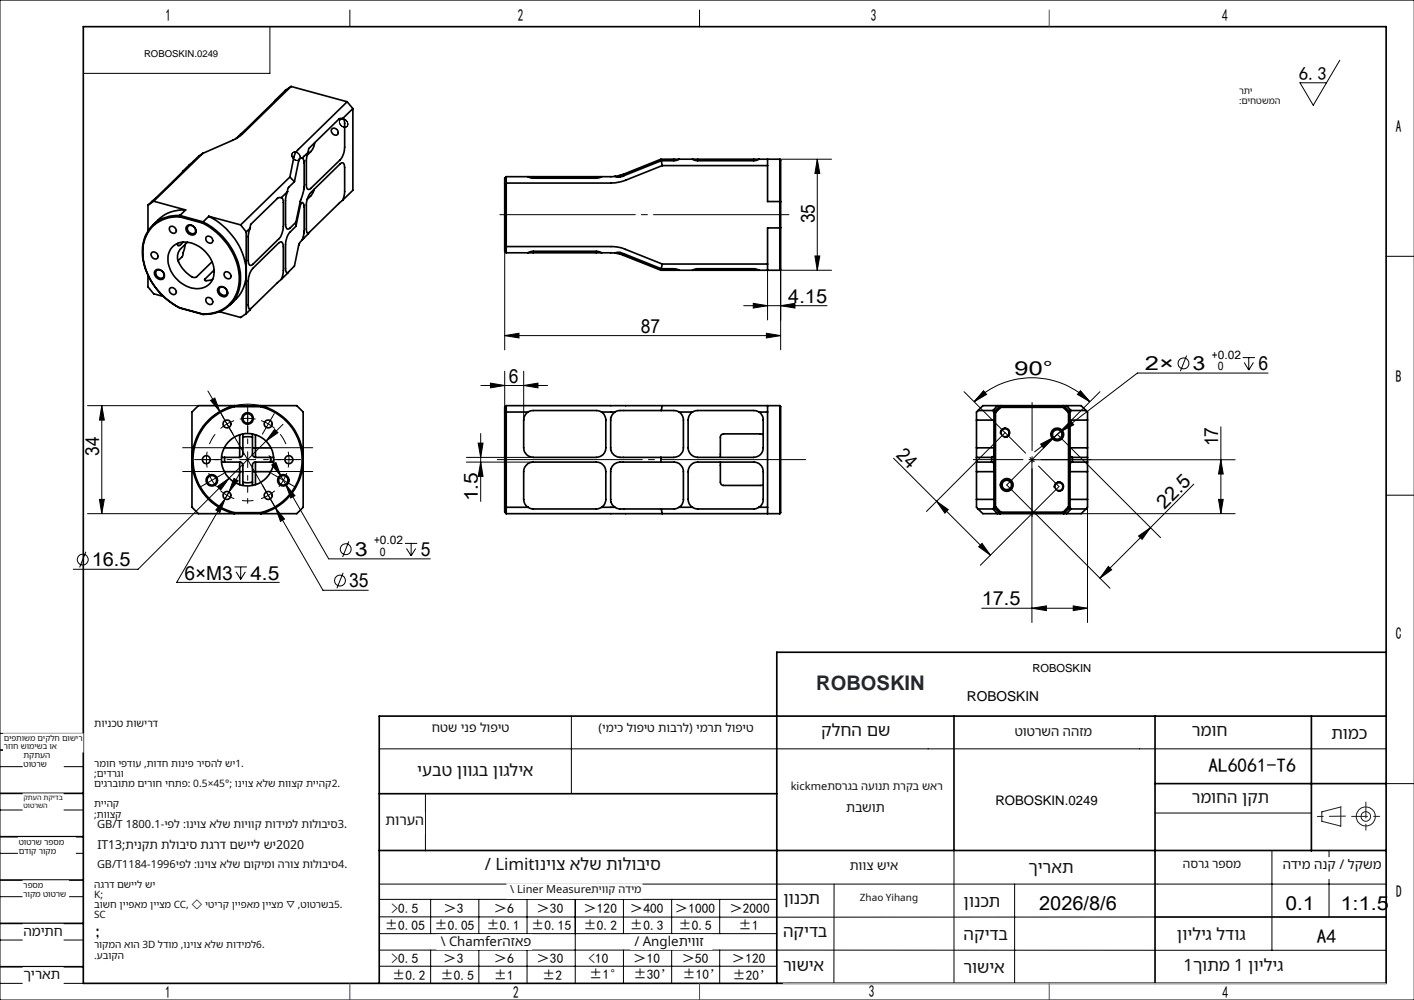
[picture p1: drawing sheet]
<svg xmlns="http://www.w3.org/2000/svg" width="297mm" height="210mm" viewBox="0 0 297 210" stroke-linecap="round" stroke-linejoin="round" font-family="sans-serif">
<g fill="none" stroke="#000" stroke-width=".21">
<path d="M0 0h297v210h-297zM56.7 5.6v9.8h-39.2M73.5 2.1v3.5M146.9 2.1v3.5M281.4 12.7l-5.6 9.4-2.7-4.7h5.5M61.4 32.1a1.01 1.01 0 0 1 1.3 .2 1.01 1.01 0 0 1 .1 1.3 1.09 1.09 0 0 1-1.2-.3 1.09 1.09 0 0 1-.2-1.2zM71.5 25.1a1.01 1.01 0 0 1 1.3 .3 1.01 1.01 0 0 1-.1 1.3 1.08 1.08 0 0 1-1.1-.4 1.08 1.08 0 0 1-.1-1.2zM163.8 33.4h10.9M171.7 33.4v23.4M171.7 33.4l.5 3h-1zM106 52.8v20.7M161.2 56.8v10.4"/>
<path d="M163.8 56.8h10.9M164 56.6v16.9M171.2 53.8h1l-.5 3zM291.1 53.8h5.9M106 78v13.7M106 70.5l3-.5v1zM106 70.5h58M110 78v10.2M156.2 64.2h17.5M158.2 63.7l3 .5-3 .5zM161 70l3 .5-3 .5zM164 64.2l3-.5v1z"/>
<path d="M249.2 74.7l-1.3 3.3M261 75.1h2.6M261.3 76.1l1 1.6M262.3 75.1v2.6M263.3 76.1l-1 1.6M266.3 78.3h-27.4l-16.1 12.3M18.4 85.2h23.3M21.4 85.2l.5 3h-1zM21.4 85.2v22.7M43.7 82.1l2.5 4.3M44.2 84.1l.9-.5 1.1 2.8zM46.2 86.4l11.7 20.2"/>
<path d="M46.8 87.6l.9 1.4M47.7 89l-1.4 1M47.7 89l.8 1.5M49.2 88.3l-1.5 .7M50.6 99l-2.5 4.3M54.8 85.2a11.7 11.7 0 0 0-10.9 3M55.9 92.6l-7.8 7.8M56.5 95.7l2.5 4.3M57.1 97.6l.9-.5 1 2.9zM57.7 90.2l.7 .7-2.5 1.7zM59.4 89.1l-3.5 3.5M98 96.1h14"/>
<path d="M98 97h14M100.4 93.1h1.1l-.5 3zM101 97l.5 3h-1.1zM101 91v14.3M101 81h14M103 80.5l3 .5-3 .4zM110 81l3-.5v.9zM187.7 96.2l20.3 20.4M202.5 82.3l8.6 8.6-16.5 16.5M204.6 84.4a17.2 17.2 0 0 1 24.3 0M206.6 82l.6 .8-2.6 1.6zM210.1 91.1a1 1 0 0 1 .9-1.2 1 1 0 0 1 1.1 1.1 1 1 0 0 1-1.2 .9"/>
<path d="M218.6 93.3l2.7-1.4-2.1 2.2zM221.3 91.9l-4 3M222.1 91.2l21.7 21.7M222.8 90.6l-1.5 1.3M224.9 88.4l.6 .8-2.7 1.4zM226.9 82l2 2.4-2.6-1.6zM231 82.3l-19.5 19.5 21.7 21.7M256.4 96.5l.5 3h-1zM256.4 89.6v18.3M259.4 96.5h-42.7v34.2M18 115.9l-1.3 3.3M18.4 107.9h23.3"/>
<path d="M20.9 104.9h1l-.5 3zM45.6 102.2l2.5-1.8-1.7 2.5zM47.3 104.8l-10.2 17.5h21.6M47.3 104.8l-1.1 2.8-.9-.5zM48.1 103.3l-.8 1.5M48.1 100.4l-19.1 19.1h-13.6M49.1 100.5l.9 .5-1.9 2.3zM49.2 119.1h2.7M50.6 119.1v2.6M57.9 106.6l9.9 17.4h9.6M57.9 106.6l1.9 2.4-.9 .5zM59 100l1 1.7"/>
<path d="M60 101.7l9 15.7h21.4M60 101.7l1.9 2.4-.8 .5zM73.3 113.7l-1.3 3.3M85.1 114.1h2.5M85.4 115.2l1 1.5M86.4 114.1v2.6M87.3 115.2l-.9 1.5M196.7 105.3l2.5 1.7-.7 .8zM205.6 114.8l.7-.7 1.7 2.5zM221.4 102.4a1 1 0 0 1 .9-1.2 1 1 0 0 1 1.1 1.1 1 1 0 0 1-1.3 .8M222.4 102.2l-16.5 16.5M227.1 107.9h32.3"/>
<path d="M228.4 106.5v24.2M232.8 118.9l.7 .8-2.5 1.7zM239.1 112.6l2.6-1.8-1.8 2.5zM250.8 101.7l-19.8 19.7M255.9 104.9h1l-.5 3zM291.1 104h5.9M49.6 120.1l1 1.6M51.5 120.1l-.9 1.6M72.1 120.3l-1.3 3.2M206.2 127.7h22.2M216.7 127.7l3.1-.5v1zM225.4 127.2l3 .5-3 .5z"/>
<path d="M0 154h17.5M79.7 157.3h211.4M120 150.4v16.3M0 179.2h17.5M0 161h17.5M0 170.1h17.5M89.4 166.9v11.8M200.4 178.6v27.9M242.6 170.7h32.8M267.2 178.6v21M279.2 178.6v14M291.1 164.6h6"/>
<path d="M0 188.3h17.5M0 197.4h17.5M79.7 185.7h211.4M79.7 199.5l211.4 .1M79.7 192.5l162.9 .1M79.7 188.9h83.5M79.7 196.1h83.5M90.5 188.9v7.2M90.5 199.5v7M100.6 188.9v7.2M100.6 199.5v7M110.7 188.9v7.2"/>
<path d="M110.7 199.5v7M120.8 188.9v17.6M131 188.9v7.2M131 199.5v7M141.1 188.9v7.2M141.1 199.5v7M151.2 188.9v7.2M151.2 199.5v7M175.2 185.7v20.9M213.1 185.7v20.8M0 206.5h17.5M79.7 202.9h83.5"/>
<path d="M163.2 206.5h127.9"/>
<circle cx="248.6" cy="76.3" r="1.15"/>
<circle cx="17.4" cy="117.5" r="1.15"/>
<circle cx="72.6" cy="115.3" r="1.15"/>
<circle cx="71.4" cy="121.9" r="1.14"/>
</g>
<g fill="none" stroke="#000" stroke-width=".21" stroke-dasharray="30.5 1.3 1.3 1.3" stroke-linecap="butt">
<path d="M43.4 96.5l.1 1.7M43.4 96.5l.1-1.6M45.2 91.2l-1.2 2.1M52 87.9l-1.6 .1M52 87.9l1.7 .1M56.4 89l-1.6-.7M56.4 89l1.3 1M60.1 93.3l-1.2-2.1M60.7 96.5l-.2-1.6M60.7 96.5l-.2 1.7M44.5 100.9l1 1.3M44.5 100.9l-.7-1.6"/>
<path d="M47.7 104l1.5 .7M47.7 104l-1.4-.9M50.8 105.1h2.4M56.4 104l1.3-.9M56.4 104l-1.6 .7M59.5 100.9l.7-1.6M59.5 100.9l-.9 1.3"/>
</g>
<g fill="none" stroke="#191924" stroke-width=".21">
<path d="M277.6 170.5l4-1v4l-4-1z"/>
<circle cx="286.9" cy="171.5" r="1.01"/>
<circle cx="286.9" cy="171.5" r="2"/>
</g>
<path d="M169.3 96.5h-64.9" fill="none" stroke="#000" stroke-width=".21" stroke-dasharray="30.5 1.3 1.3 1.3" stroke-dashoffset="-.1"/>
<path d="M38.4 94h27.3M38.4 99h27.3" fill="none" stroke="#000" stroke-width=".21" stroke-dasharray="30.5 1.3 1.3 1.3" stroke-dashoffset="18.7"/>
<g fill="none" stroke="#000" stroke-width=".21" stroke-dasharray="30.5 1.3 1.3 1.3">
<path d="M41.7 96.5h-.8M43.4 96.5h-1.7M43.4 96.5h1.6M45 96.5h.9M46.9 87.6l-.5-.8M48.5 90.5l.4 .7M52 96.5v-1.6M52 96.5h-1.6M52 96.5v1.7M52 96.5h1.7M52 87.9v-1.7M52 87.9v1.6"/>
<path d="M52 86.2v-1.2M52 89.5v1.2M55.5 90.5l-.4 .7M56.4 89l.8-1.4M56.4 89l-.9 1.5M57.2 87.6l.4-.8M59 96.5h-.8M60.7 96.5h1.7M60.7 96.5h-1.7M62.4 96.5h.8M43.1 101.7l-1.1 .6M44.5 100.9l-1.4 .8"/>
<path d="M44.5 100.9l1.5-.9M46 100l1-.6M46.9 105.5l-.5 .7M47.7 104l-.8 1.5M47.7 104l.8-1.4M48.5 102.6l.4-.7M55.5 102.6l-.4-.7M56.4 104l.8 1.5M56.4 104l-.9-1.4M57.2 105.5l.4 .7M58.1 100l-1.1-.6M59.5 100.9l1.5 .8"/>
<path d="M59.5 100.9l-1.4-.9M61 101.7l1 .6"/>
</g>
<path d="M48.7 96.5h-5.8M52 93.2v-5.9M52 99.9v5.8M55.4 96.5h5.8" fill="none" stroke="#000" stroke-width=".21" stroke-dasharray="30.5 1.3 1.3 1.3" stroke-dashoffset="29.5"/>
<path d="M229.1 96.5h-24.7" fill="none" stroke="#000" stroke-width=".21" stroke-dasharray="30.5 1.3 1.3 1.3" stroke-dashoffset="20.1"/>
<path d="M216.8 108.5v-24" fill="none" stroke="#000" stroke-width=".21" stroke-dasharray="30.5 1.3 1.3 1.3" stroke-dashoffset="20.4"/>
<path d="M105 45.1h60.7" fill="none" stroke="#000" stroke-width=".21" stroke-dasharray="30.5 1.3 1.3 1.3" stroke-dashoffset="2"/>
<path d="M211.1 90.9l11.3 11.3" fill="none" stroke="#000" stroke-width=".21" stroke-dasharray="30.5 1.3 1.3 1.3" stroke-dashoffset="24.4"/>
<g fill="none" stroke="#000" stroke-width=".35">
<path d="M17.5 5.6h273.6v200.9h-273.6zM61.1 18.2l-10.6 10.3-1.6 .9-6.3 2.8M61.1 18.2l-1.2 .8-10.3 10.1M61.1 18.2l11.8 3.2M42.6 32.2l-.8 .5-2 1.9-8.7 8.5M42.6 32.2l-10.3 10.1M60.9 37.2l-10.3 10M60.9 37.2l.9 1M61.8 38.2l-1.2 1.2-.2 .8M63.5 33.2l.2 .2 .2 .8v5.3a4.4 4.4 0 0 1-.8 2.5l-.9 4.7M63.5 33.2h-.3l-.4 .4-1 4.6M64.8 32l-1.3 1.2"/>
<path d="M66 39.7l-.6 1.2-.9 1M66.1 29.9l-.5 1.5-1.1 1.2M69.7 27.1a.83 .83 0 0 1 1.1 .1 .83 .83 0 0 1 0 1.1 .89 .89 0 0 1-1-.2 .89 .89 0 0 1-.1-1zM72 24.9l-.8 .1-6.2 6.1-.2 .9M72 24.9a.93 .93 0 0 1 .4 1v5a4.3 4.3 0 0 1-.9 2.6l-6.2 6.1-.5 .2-.3-.2-.2-.5v-5.5l.5-1.6M72.9 21.4l-10.7 10.5-.5 1-.8 4.3M72.9 21.4l1.2 1.4M74.1 22.8l-2.1 2.1M74.1 22.8v17.2l-2.1 2M106.3 37.1v16M106.3 37.1l-.3 .3v15.4l.3 .3M106.3 37.1h4.6"/>
<path d="M110.9 37.1l1.1 .3h13.2l1.2-.3M110.9 37.1h15.5M138.9 33.8l-8.2 3.3-.7 .1-.8-.2-2.8 .1M138.9 33.8l.2 1M139.1 34.8l-8 3.2-2 .4h-22.8l-.3 .2M139.1 34.8h22.1M142.7 33.4l-1.2 .4h-2.6M142.7 33.4h-3.9l-8 3.2-1.6 .4M142.7 33.4h2.8M145.5 33.4l1 .4h11.8l1.1-.4M145.5 33.4h13.9M159.4 33.4h4.4"/>
<path d="M161.2 33.4v8.9h2.6M163.8 33.4l.2 .2v8.8M163.8 33.4v8.9M31.1 43.1v5.4M31.1 57.8v2.4l1.2 1.5 2 .6M32 53a.82 .82 0 0 1 1 .3 .82 .82 0 0 1-.2 1.1 .89 .89 0 0 1-.9-.4 .89 .89 0 0 1 .1-1zM32.3 42.3l6.7 1.8M32.3 42.3l-1.2 .8M32.7 56.8a1.25 1.25 0 0 1 1.5 .3 1.25 1.25 0 0 1 .1 1.5 1.25 1.25 0 0 1-1.5-.4 1.25 1.25 0 0 1-.1-1.4zM32.9 56.8a1.04 1.04 0 0 1 1.3 .2 1.04 1.04 0 0 1 0 1.3 1.03 1.03 0 0 1-1.2-.3 1.03 1.03 0 0 1-.1-1.2zM35.7 47.7a.83 .83 0 0 1 1.1 .1 .83 .83 0 0 1 0 1.1 .89 .89 0 0 1-1-.2 .89 .89 0 0 1-.1-1zM36.1 52a4.4 4.4 0 0 1 5.7-.2 6.1 6.1 0 0 1 2.9 6.7 3.7 3.7 0 0 1-5 1.8 6.6 6.6 0 0 1-4.4-6.7l.3-.9z"/>
<path d="M37.7 45.5a7.1 7.1 0 0 0-7.7 8.3 14 14 0 0 0 7.7 10.8M37.7 45.5l4.8 1.3M37.8 45.3a7.4 7.4 0 0 0-7.8 8.7 14.7 14.7 0 0 0 7.8 10.7M37.8 45.3l4.9 1.3M37.8 45.3l-.1 .2M38.5 50.8l-.9 .8h-.2l-.1-.5M38.9 51.3l-.5 2.4-1 1M39 44.1a8 8 0 0 0-6.9 3.2M39 44.1l-1.2 1.2M39.3 47.4a1.25 1.25 0 0 1 1.5 .3 1.25 1.25 0 0 1 .1 1.5 1.24 1.24 0 0 1-1.5-.3 1.24 1.24 0 0 1-.1-1.5zM39.4 50.9a4.4 4.4 0 0 0-2.1 2.7 5.1 5.1 0 0 0 2.2 3.9l1 .7h.8l3.3-3.2M39.6 47.4a1.03 1.03 0 0 1 1.2 .3 1.03 1.03 0 0 1 .1 1.3 1.04 1.04 0 0 1-1.3-.3 1.04 1.04 0 0 1 0-1.3z"/>
<path d="M42.5 46.8a13.8 13.8 0 0 1 7.7 12.5 7 7 0 0 1-7.7 6.6M42.7 46.6a14.1 14.1 0 0 1 7.8 12.2 7.2 7.2 0 0 1-7.8 7.2M42.7 46.6l-.2 .2M43.3 49.8a.84 .84 0 0 1 1.1 .1 .84 .84 0 0 1 .1 1.1 .9 .9 0 0 1-1-.2 .9 .9 0 0 1-.2-1zM43.9 45.4a13.9 13.9 0 0 1 7.8 12.7 8.3 8.3 0 0 1-3.3 5.9M43.9 45.4l-1.2 1.2M43.9 45.4l6.7 1.8M45 56.7l-2 2.1 .1 .1h.6l1-.2M47.2 57.2a.83 .83 0 0 1 1.1 .2 .83 .83 0 0 1 0 1.1 .89 .89 0 0 1-1-.3 .89 .89 0 0 1-.1-1zM50.6 47.2l1.1 1.5M51.7 48.7v17.2M52.6 47.9l-.9 .8"/>
<path d="M59.1 41.5l-.8 .2-5.5 5.3-.2 .9M59.1 41.5a.93 .93 0 0 1 .4 1v5a4.1 4.1 0 0 1-.9 2.7l-5.5 5.3-.5 .2-.4-.4-.1-.6v-5.2l.5-1.6M59.1 58.7l.4-1.7v-5.2l-.2-.8a.35 .35 0 0 0-.5-.1l-5.7 5.5a4.3 4.3 0 0 0-1 2.6v5a.93 .93 0 0 0 .5 1M59.1 58.7l-6.5 6.3M60.4 40.2l-.4 1.7v5.8a.48 .48 0 0 0 .4 .4 .48 .48 0 0 0 .5-.2l1.3-1.2M60.4 40.2l-1.3 1.3M60.4 57.4l-1.3 1.3M62.2 47.5l-1.3 1.2a4.1 4.1 0 0 0-.9 2.7v5a.93 .93 0 0 0 .4 1M62.2 47.5l.9-4.4 .2-.6h.2l.4 1v5.1l-.4 1.8M62.2 46.7v.8M63.5 50.4l-.7 .9-1 4.6-1.4 1.5M64.8 49.1l-1.3 1.3"/>
<path d="M72 42l.4-1.6v-5.2l-.2-.8a.43 .43 0 0 0-.3-.2 .43 .43 0 0 0-.4 .2l-6.2 6.1a4.3 4.3 0 0 0-1 2.6v5a.93 .93 0 0 0 .5 1M72 42l-7.2 7.1M106 51.6l.3 .2h22a7.8 7.8 0 0 1 3.1 .6l7.7 3M106.3 53.1h4.6M110.9 53.1l1.1-.3h13.2l1.2 .3M110.9 53.1h15.5M126.4 53.1l2.8 .1M129.2 53.2a2.49 2.49 0 0 1 1.9 .1l7.8 3.1M129.2 53.2l1.4 .3 8.2 3.3h3.9M138.9 56.4h2.6l1.2 .4M139.1 55.4l-.2 1M139.1 55.4h22.1"/>
<path d="M142.7 56.8h2.8M145.5 56.8l1-.4h11.8l1.1 .4M145.5 56.8h13.9M159.4 56.8h4.4M163.8 47.9v8.9M163.8 47.9h-2.6v8.9M163.8 42.3v5.6M163.8 42.3l.2 .1M164 47.8v7.1a2.79 2.79 0 0 1-.2 1.9M164 47.8l-.2 .1M164 42.4v5.4M35.7 60.6a.83 .83 0 0 1 1.1 .1 .83 .83 0 0 1 0 1.1 .91 .91 0 0 1-1-.3 .91 .91 0 0 1-.1-.9z"/>
<path d="M37.7 64.6l4.8 1.3M37.7 64.6l.1 .1M37.8 64.7l4.9 1.3M42.5 65.9l.2 .1M43.3 62.6a.84 .84 0 0 1 1.1 .2 .84 .84 0 0 1 .1 1.1 .92 .92 0 0 1-1-.3 .92 .92 0 0 1-.2-1zM46 60.4a1.24 1.24 0 0 1 1.5 .2 1.24 1.24 0 0 1 .1 1.6 1.24 1.24 0 0 1-1.5-.3 1.24 1.24 0 0 1-.1-1.5zM46.1 60.5a1.01 1.01 0 0 1 1.3 .1 1.01 1.01 0 0 1 .1 1.3 1.1 1.1 0 0 1-1.2-.2 1.1 1.1 0 0 1-.2-1.2zM46.1 65.5l4.5 1.2 1.1-.8M52.6 65l-.9 .9M41.7 85.2h20.6l1.4 1.3v20l-1.4 1.4h-20.6l-1.4-1.4v-20zM46.5 97h.7M46.5 96.1h.7"/>
<path d="M47.1 94h3.2M47.1 99.1h3.2M47.2 96.1v.9M47.2 97h3.1M47.2 96.1h3.1M49.2 85.4a11.5 11.5 0 0 0-8.7 11.1 11.5 11.5 0 0 0 8.7 11.2M49.2 85.4v-.2a11.7 11.7 0 0 0-8.9 11.3 11.7 11.7 0 0 0 8.9 11.4v-.2M49.2 85.4h5.6M50.3 97a.66 .66 0 0 1 .7 .7v3.6M50.3 97v2.1M50.3 99.1h.7M50.3 94v2.1"/>
<path d="M50.3 94h.7M50.3 91.3v2.7M50.3 99.1v2.7M51 91.8l.5-.1 1.5 .1M51 91.1v.7M51 91.8v3.6a.73 .73 0 0 1-.7 .7M53 91.1v.7M53 91.8v3.6a.66 .66 0 0 0 .7 .7M53 99.1h.7M53 94h.7M53.7 97a.61 .61 0 0 0-.7 .7v3.6M53.7 94v2.1"/>
<path d="M53.7 97v2.1M53.7 97h3.1M53.7 96.1h3.1M53.7 94h3.2M53.7 99.1h3.2M53.7 91.3v2.7M53.7 99.1v2.7M54.8 85.4v-.2a11.7 11.7 0 0 1 8.9 11.3 11.7 11.7 0 0 1-8.9 11.4v-.2M54.8 85.4a11.5 11.5 0 0 1 8.7 11.1 11.5 11.5 0 0 1-8.7 11.2M56.8 96.1v.9M56.8 97h.7M56.8 96.1h.7"/>
<path d="M106.3 85.2h57.5M106.3 85.2v22.7M106.3 85.2l-.3 .3v22.1l.3 .3M110.9 86.5l1.1-.3h13.2l1.2 .3M110.9 86.5a2.08 2.08 0 0 0-.9 1.7v5.8a2.05 2.05 0 0 0 2 2.1h13.2a1.99 1.99 0 0 0 2-2.1v-5.8a2.17 2.17 0 0 0-.8-1.7M110.9 86.5h-4.6l-.3 .2M126.4 86.5h2.8M129.2 86.5l-.2 .1a1.23 1.23 0 0 0-.7 1.2v6.4a1.86 1.86 0 0 0 2.1 1.9h11.1a2.05 2.05 0 0 0 2-2.1v-5.8a2.17 2.17 0 0 0-.8-1.7M129.2 86.5l1-.3h11.3l1.2 .3M138.8 96.1v.9M139.1 85.2l-.2 1M142.7 86.5h2.8"/>
<path d="M145.5 86.5a2.08 2.08 0 0 0-1 1.7v5.8a2.05 2.05 0 0 0 2 2.1h11.8a1.99 1.99 0 0 0 2-2.1v-5.8a1.93 1.93 0 0 0-.9-1.7M145.5 86.5l1-.3h11.8l1.1 .3M151.3 97v4.4a.61 .61 0 0 0 .7 .5h7.9l.4-.1M159.4 86.5h1.8M160.3 91.3l-.5-.2h-8a.61 .61 0 0 0-.5 .7v4.3M161.2 85.2v22.7M163.8 85.2v22.7M163.8 85.2l.2 .2v22.3l-.2 .2M205.1 94v2.1M205.1 97v2.1M205.1 97h3.2M205.1 96.1h3.2"/>
<path d="M205.1 94h3.7M205.1 99.1h3.7M205.1 88.2v5.8M205.1 96.1v.9M205.1 99.1v5.8M205.1 88.2h3.7M205.4 86.2a1.15 1.15 0 0 0-.3 1.3v.7M205.4 86.2h3.2M208.3 97h.2a1.48 1.48 0 0 1 .3 1.5M208.3 96.1v.9M208.6 86.2h.3l-.1 .3M208.8 94.6a1.44 1.44 0 0 1-.3 1.5h-.2"/>
<path d="M208.8 86.5l.3 .2M208.8 86.5v20M209.1 86.7v19.7M209.5 85.2h.6M209.5 85.2h-3.1l-1 1M209.5 85.2l-.9 1M210.1 85.2h13.3M210.1 85.2l.1 .3M210.1 85.2l-1.3 1.3M210.2 85.5h13.1M210.2 85.5l-1.1 1.2M223.3 85.5l1.1 1.2"/>
<path d="M223.4 85.2h.6M223.4 85.2l-.1 .3M223.4 85.2l1.4 1.3M224 85.2h3.1l1 1M224 85.2l1 1M224.4 86.7v19.7M224.8 94.6a1.44 1.44 0 0 0 .3 1.5h.1M224.8 94h3.6M224.8 99.1h3.6M224.8 86.5l-.4 .2M224.8 86.5v20M224.8 88.2h3.6"/>
<path d="M225 86.2h-.4l.2 .3M225 86.2h3.1M225.2 97h-.2a1.59 1.59 0 0 0-.2 1.5M225.2 97h3.2M225.2 96.1h3.2M225.2 96.1v.9M228.1 86.2a1.15 1.15 0 0 1 .3 1.3v.7M228.4 94v2.1M228.4 97v2.1M228.4 88.2v5.8M228.4 96.1v.9M228.4 99.1v5.8"/>
<path d="M49.2 107.7h5.6M51 101.3l.8 .1 1.2-.1M51 101.3v.6M53 101.3v.6M106 106.4l.3 .1h4.6M106.3 107.9h57.5M110.9 106.5a1.95 1.95 0 0 1-.9-1.6v-5.8a2.05 2.05 0 0 1 2-2.1h13.2a1.99 1.99 0 0 1 2 2.1v5.8a2.04 2.04 0 0 1-.8 1.6M110.9 106.5l1.1 .4h13.2l1.2-.4M126.4 106.5h2.8M129.2 106.5l1 .4h11.3l1.2-.4M129.2 106.5h-.2a1.92 1.92 0 0 1-.7-1.4v-6.3a1.87 1.87 0 0 1 2.1-1.8h11.1a2.05 2.05 0 0 1 2 2.1v5.8a2.04 2.04 0 0 1-.8 1.6M138.9 106.9l.2 1"/>
<path d="M142.7 106.5h2.8M145.5 106.5l1 .4h11.8l1.1-.4M145.5 106.5a1.95 1.95 0 0 1-1-1.6v-5.8a2.05 2.05 0 0 1 2-2.1h11.8a1.99 1.99 0 0 1 2 2.1v5.8a1.82 1.82 0 0 1-.9 1.6M159.4 106.5h1.8M205.1 104.9v.5a1.81 1.81 0 0 0 .3 1.5M205.1 104.9h3.7M205.4 106.9l1 1h3.1M205.4 106.9h3.2M208.6 106.9l.9 1M208.8 106.5v.4h-.2M208.8 106.5l1.3 1.4M209.1 106.4l-.3 .1"/>
<path d="M209.1 106.4l1.1 1.2M209.5 107.9h.6M210.1 107.9h13.3M210.2 107.6l-.1 .3M210.2 107.6h13.1M223.3 107.6l.1 .3M223.4 107.9h.6M224.4 106.4l-1.1 1.2M224.4 106.4l.4 .1M224.8 106.5l-.2 .3 .4 .1M224.8 106.5l-1.4 1.4M224.8 104.9h3.6"/>
<path d="M225 106.9l-1 1M225 106.9h3.1M228.1 106.9l-1 1h-3.1M228.4 104.9v.5a1.81 1.81 0 0 1-.3 1.5M291.1 137h-127.9v69.5M0 157.5h17.5M200.4 150.4v28.2M242.6 150.4v56.1M275.4 150.4v28.3M291.1 150.4h-211.4v56.1M0 175.7h17.5M0 166.6h17.5"/>
<path d="M79.7 166.7h83.5M79.7 178.6h211.4M242.6 164.6h48.5M0 184.8h17.5M0 193.9h17.5M242.6 192.6h48.5M0 203h17.5"/>
<circle cx="43.3" cy="96.5" r=".84"/>
<circle cx="47.7" cy="89" r=".84"/>
<circle cx="52" cy="87.9" r="1.2"/>
<circle cx="52" cy="96.5" r="5.5"/>
<circle cx="52" cy="87.9" r="1"/>
<circle cx="56.3" cy="89" r=".84"/>
<circle cx="60.7" cy="96.5" r=".84"/>
<circle cx="211.1" cy="90.9" r=".83"/>
<circle cx="222.1" cy="91.2" r="1"/>
<circle cx="222.1" cy="91.2" r="1.33"/>
<circle cx="44.5" cy="100.9" r="1.19"/>
<circle cx="44.5" cy="100.9" r="1"/>
<circle cx="47.7" cy="104" r=".83"/>
<circle cx="56.4" cy="104" r=".83"/>
<circle cx="59.5" cy="100.9" r=".99"/>
<circle cx="59.5" cy="100.9" r="1.19"/>
<circle cx="211.5" cy="101.9" r=".99"/>
<circle cx="211.5" cy="101.8" r="1.35"/>
<circle cx="222.4" cy="102.2" r=".83"/>
</g>
<path d="M282.6 171.4l-5.9 .1M283.9 171.4h6M286.9 168.4v6" fill="none" stroke="#191924" stroke-width=".21" stroke-dasharray="6.3 1.3 1.3 1.3" stroke-dashoffset="3"/>
<path d="M164.5 206.5h126.6" fill="none" stroke="#c0c0c0" stroke-width=".21"/>
<path d="M220.4 2.1v3.5M73.5 206.5v3.5M146.9 206.5v3.5M220.4 206.5v3.5" fill="none" stroke="#00f" stroke-width=".21"/>
<path d="M281.6 169.5h.1" fill="none" stroke="#0ff" stroke-width=".21"/>
<g fill="#000">
<path d="M171.7 33.4l.5 3h-1zM171.2 53.8h1l-.5 3z"/>
<path d="M158.2 63.7l3 .5-3 .5zM164 64.2l3-.5v1zM106 70.5l3-.5v1zM161 70l3 .5-3 .5z"/>
<path d="M21.4 85.2l.5 3h-1zM20.9 104.9h1l-.5 3zM100.4 93.1h1.1l-.5 3zM101 97l.5 3h-1.1z"/>
<path d="M44.2 84.1l2 2.3-1.1-2.8zM57.9 106.6l1 2.9 .9-.5zM57.7 90.2l-1.8 2.4 2.5-1.7zM45.6 102.2l.8 .7 1.7-2.5zM49.1 100.5l-1 2.8 1.9-2.3zM47.3 104.8l-2 2.3 .9 .5zM57.1 97.6l1.9 2.4-1-2.9zM60 101.7l1.1 2.9 .8-.5zM218.6 93.3l.6 .8 2.1-2.2zM224.9 88.4l-2.1 2.2 2.7-1.4z"/>
<path d="M110 81l3-.5v.9zM103 80.5l3 .5-3 .4z"/>
<path d="M226.9 82l2 2.4-2.6-1.6zM206.6 82l.6 .8-2.6 1.6z"/>
<path d="M256.4 96.5l.5 3h-1zM255.9 104.9h1l-.5 3z"/>
<path d="M205.6 114.8l.7-.7 1.7 2.5zM196.7 105.3l2.5 1.7-.7 .8z"/>
<path d="M216.7 127.7l3.1-.5v1zM225.4 127.2l3 .5-3 .5z"/>
<path d="M232.8 118.9l.7 .8-2.5 1.7zM239.1 112.6l2.6-1.8-1.8 2.5z"/>
</g>
<g fill="#fff" stroke="#fff" stroke-width=".35">
<path d="M30.3 8.4h15.6v4.4h-15.6z"/>
<path d="M209.1 165.7h22.4v4.2h-22.4z"/>
<path d="M19.8 150.8h13.4v4.5h-13.4z"/>
<path d="M19.8 159.3h35.8v4.4h-35.8z"/>
<path d="M19.8 163.5h52.2v4.5h-52.2z"/>
<path d="M19.8 167.8h8.9v4.4h-8.9z"/>
<path d="M19.8 172h53.7v4.4h-53.7z"/>
<path d="M19.8 176.2h44.8v4.5h-44.8z"/>
<path d="M19.8 180.5h53.7v4.4h-53.7z"/>
<path d="M19.8 184.7h13.4v4.4h-13.4z"/>
<path d="M19.8 188.9h53.7v4.5h-53.7z"/>
<path d="M19.8 197.4h38.8v4.4h-38.8z"/>
<path d="M260.2 18.2h11.7v4.1h-11.7z"/>
<path d="M3.9 176h11.9v3.7h-11.9z"/>
<path d="M4.9 194.2h8.3v3.7h-8.3z"/>
<path d="M4.9 203.3h8.3v3.6h-8.3z"/>
<path d="M4.9 185h9.4v3.7h-9.4z"/>
<path d="M.8 154.2h16.6v3.6h-16.6z"/>
<path d="M4.9 166.8h8.3v3.7h-8.3z"/>
<path d="M5 157.8h8.2v3.6h-8.2z"/>
<path d="M202.4 187.5h10.2v4.3h-10.2z"/>
<path d="M216 180.5h10.2v4.2h-10.2z"/>
<path d="M247.2 194.5h16.3v4.2h-16.3z"/>
<path d="M100.9 179.7h39.5v5.2h-39.5z"/>
<path d="M132.5 196.4h16.9v2.9h-16.9z"/>
<path d="M91.8 196.4h19.8v2.9h-19.8z"/>
<path d="M106.6 185.7h28.2v2.9h-28.2z"/>
<path d="M180.6 187.5h12.3v4.3h-12.3z"/>
<path d="M164.5 201.1h10.1v4.2h-10.1z"/>
<path d="M248.5 180.2h12.2v4.2h-12.2z"/>
<path d="M202.4 194.4h10.2v4.2h-10.2z"/>
<path d="M247.7 201.1h36.6v4.2h-36.6z"/>
<path d="M202.4 201.5h10.2v4.3h-10.2z"/>
<path d="M164.5 193.9h10.1v4.3h-10.1z"/>
<path d="M178.5 180.5h10.2v4.2h-10.2z"/>
<path d="M164.5 187h10.2v4.3h-10.2z"/>
<path d="M269.4 180.2h20.8v4.2h-20.8z"/>
<path d="M172.5 151.6h16.3v4.2h-16.3z"/>
<path d="M216.8 138.8h50.8v4.5h-50.8z"/>
<path d="M213.1 152.3h16.3v4.3h-16.3z"/>
<path d="M250.3 151.6h16.3v4.2h-16.3z"/>
<path d="M87.6 160h24.5v4.2h-24.5z"/>
<path d="M80.9 170.8h8.2v4.2h-8.2z"/>
<path d="M125.7 151.6h32.6v4.2h-32.6z"/>
<path d="M90.7 151.6h16.3v4.2h-16.3z"/>
<path d="M279.6 152.3h8.2v4.3h-8.2z"/>
<path d="M165.5 164h32.6v4.2h-32.6z"/>
<path d="M177.7 168.2h8.2v4.2h-8.2z"/>
<path d="M250.3 165.7h16.3v4.2h-16.3z"/>
<path d="M203.1 143.8h78.3v4.4h-78.3z"/>
<path d="M216.8 138.2h51.5v3.6h-51.5z"/>
</g>
<text font-size="4.2" fill="#1f2633" x="171.4" y="145">ROBOSKIN</text>
<text font-size="4.2" x="19.8" y="196.8">；</text>
<g font-size="4.1">
<text x="171.1" y="46.9" transform="rotate(-90 171.1 46.9)">35</text>
<text x="165.6" y="63.6">4.15</text>
<text x="134.6" y="69.9">87</text>
<text x="240.5" y="77.8">2×</text>
<text x="250.5" y="77.8">3</text>
<text x="264.3" y="77.8">6</text>
<text x="106.8" y="80.4">6</text>
<text x="213" y="78.7" transform="rotate(1 213 78.7)">9 0 °</text>
<text x="20.8" y="95.7" transform="rotate(-90 20.8 95.7)">34</text>
<text x="188.1" y="95.8" transform="rotate(45 188.1 95.8)">24</text>
<text x="255.9" y="93.7" transform="rotate(-90 255.9 93.7)">17</text>
<text x="100.4" y="105.3" transform="rotate(-90 100.4 105.3)">1.5</text>
<text x="244.6" y="107" transform="rotate(-45 244.6 107)">22.5</text>
<text x="19.3" y="119">16.5</text>
<text x="74.5" y="116.8">3</text>
<text x="88.4" y="116.8">5</text>
<text x="38.7" y="121.7">6×M3</text>
<text x="52.6" y="121.7">4.5</text>
<text x="73.3" y="123.4">35</text>
<text x="206.2" y="127.1">17.5</text>
<text x="253.8" y="162.1">AL6061-T6</text>
<text x="218.3" y="191">2026/8/6</text>
<text x="270" y="191">0.1</text>
<text x="281.5" y="191">1:1.5</text>
<text x="276.6" y="198">A4</text>
</g>
<text font-size="3.9" x="272.8" y="16.8">6.3</text>
<g font-size="3.5">
<text x="34.8" y="4.4">1</text>
<text x="108.7" y="4.4">2</text>
<text x="182.9" y="4.4">3</text>
<text x="256.7" y="4.4">4</text>
<text x="293.2" y="27.8">A</text>
<text x="293.2" y="80.3">B</text>
<text x="293.2" y="134.2">C</text>
<text x="293.3" y="188.4">D</text>
<text x="34.7" y="209.6">1</text>
<text x="107.8" y="209.6">2</text>
<text x="182.5" y="209.3">3</text>
<text x="256.8" y="209.7">4</text>
</g>
<g font-size="3.5" fill="#111">
<text x="172.5" y="154.5">קלחה םש</text>
<text x="250.3" y="154.5">רמוח</text>
<text x="279.6" y="155.2">תומכ</text>
<text x="87.6" y="162.9">יעבט ןווגב ןוגליא</text>
<text x="250.3" y="168.6">רמוחה ןקת</text>
<text x="101.8" y="182.6">/ Limitוניוצ אלש תולוביס</text>
<text x="216" y="183.4">ךיראת</text>
<text x="164.5" y="189.9">ןונכת</text>
<text x="202.4" y="190.4">ןונכת</text>
<text x="164.5" y="196.8">הקידב</text>
<text x="202.4" y="197.3">הקידב</text>
<text x="247.2" y="197.4">ןויליג לדוג</text>
<text x="164.5" y="204">רושיא</text>
<text x="202.4" y="204.4">רושיא</text>
<text x="248.6" y="204">1ךותמ 1 ןויליג</text>
</g>
<text font-size="3" fill="#111" x="80.9" y="173.2">תורעה</text>
<text font-size="2.9" x="203.1" y="147.3">ROBOSKIN</text>
<text font-size="2.9" fill="#111" x="4.9" y="205.7">ךיראת</text>
<g font-size="2.8" fill="#111">
<text x="213.1" y="154.6">טוטרשה ההזמ</text>
<text x="177.7" y="170.5">תבשות</text>
<text x="269.4" y="182.5">הדימ הנק / לקשמ</text>
<text x="4.9" y="196.5">המיתח</text>
<text x="92.6" y="198.7">\ Chamferהזאפ</text>
<text x="133.2" y="198.7">/ Angleתיווז</text>
</g>
<g font-size="2.8">
<text x="209.1" y="169">ROBOSKIN.0249</text>
<text x="82.2" y="191.7">&gt;0.5</text>
<text x="93.1" y="191.7">＞3</text>
<text x="103.7" y="191.7">＞6</text>
<text x="112.7" y="191.7">＞30</text>
<text x="122.6" y="191.7">＞120</text>
<text x="132.3" y="191.7">＞400</text>
<text x="141.8" y="191.7">＞1000</text>
<text x="153.2" y="191.7">＞2000</text>
<text x="80.8" y="195.3">±0.05</text>
<text x="91.2" y="195.3">±0.05</text>
<text x="102.2" y="195.3">±0.1</text>
<text x="111.6" y="195.3">±0.15</text>
<text x="122.6" y="195.3">±0.2</text>
<text x="132.3" y="195.3">±0.3</text>
<text x="142.5" y="195.3">±0.5</text>
<text x="155.1" y="195.3">±1</text>
<text x="82.2" y="202.3">&gt;0.5</text>
<text x="93.1" y="202.3">＞3</text>
<text x="103.7" y="202.3">＞6</text>
<text x="112.7" y="202.3">＞30</text>
<text x="123.6" y="202.3">&lt;10</text>
<text x="133" y="202.3">＞10</text>
<text x="143.2" y="202.3">＞50</text>
<text x="153.7" y="202.3">＞120</text>
<text x="82.3" y="205.8">±0.2</text>
<text x="92.5" y="205.8">±0.5</text>
<text x="103.7" y="205.8">±1</text>
<text x="113.9" y="205.8">±2</text>
<text x="123.8" y="205.7">±1°</text>
<text x="133" y="205.7">±30’</text>
<text x="143.3" y="205.7">±10’</text>
<text x="153.8" y="205.8">±20’</text>
</g>
<text font-size="2.7" fill="#111" x="178.5" y="182.7">תווצ שיא</text>
<g font-size="2.6" fill="#111">
<text x="90.7" y="153.8">חטש ינפ לופיט</text>
<text x="20.4" y="178.4">IT13;תינקת תלוביס תגרד םשייל שי2020</text>
</g>
<g font-size="2.5" fill="#111">
<text x="125.7" y="153.7">)ימיכ לופיט תוברל( ימרת לופיט</text>
<text x="248.5" y="182.3">הסרג רפסמ</text>
</g>
<g font-size="2.4">
<text x="254.6" y="75.3">+0.02</text>
<text x="255.8" y="77.8">0</text>
<text x="78.6" y="114.3">+0.02</text>
<text x="79.8" y="116.8">0</text>
</g>
<text font-size="2.3" x="216.8" y="141.1">ROBOSKIN</text>
<g font-size="2.3" fill="#111">
<text x="166.1" y="165.9">kickmeתסרגב העונת תרקב שאר</text>
<text x="20.4" y="173.9">GB/T 1800.1-יפל :וניוצ אלש תויווק תודימל תולוביס3.</text>
<text x="20.4" y="182.4">GB/T1184-1996יפל :וניוצ אלש םוקימו הרוצ תולוביס4.</text>
<text x="107.2" y="187.6">\ Liner Measureתיווק הדימ</text>
</g>
<text font-size="2.2" fill="#111" x="19.8" y="152.7">תוינכט תושירד</text>
<g font-size="2.1" fill="#111">
<text x="19.8" y="161">רמוח יפדוע ,תודח תוניפ ריסהל שי1.</text>
<text x="19.8" y="165.3">םיגרבותמ םירוח יחתפ: 0.5×45°; וניוצ אלש תווצק תייהק2.</text>
<text x="19.8" y="163.3">;</text>
<text x="20.3" y="163.3">םידרגו</text>
<text x="19.8" y="169.5">תייהק</text>
<text x="19.8" y="171.7">;</text>
<text x="20.3" y="171.7">תווצק</text>
<text x="19.8" y="190.7">בושח ןייפאמ ןייצמ CC, ◇ יטירק ןייפאמ ןייצמ ▽ ,טוטרשב5.</text>
<text x="19.8" y="186.4">הגרד םשייל שי</text>
<text x="19.8" y="188.7">K;</text>
<text x="180.6" y="189.3">Zhao Yihang</text>
<text x="19.8" y="192.9">SC</text>
<text x="19.8" y="201.4">.</text>
<text x="19.8" y="199.1">רוקמה אוה 3D לדומ ,וניוצ אלש תודימל6.</text>
<text x="20.3" y="201.4">עבוקה</text>
</g>
<text font-size="2" x="30.3" y="11.9">ROBOSKIN.0249</text>
<g font-size="1.9" fill="#111">
<text x="260.2" y="19.8">רתי</text>
<text x="260.2" y="21.8">:</text>
<text x="260.8" y="21.8">םיחטשמה</text>
</g>
<g font-size="1.8" fill="#111">
<text x="5" y="161">טוטרש</text>
<text x="5" y="159.2">תקתעה</text>
<text x="3.9" y="177.4">טוטרש רפסמ</text>
<text x="3.9" y="179.3">םדוק רוקמ</text>
<text x="4.9" y="188.3">רוקמ טוטרש</text>
<text x="4.9" y="186.5">רפסמ</text>
</g>
<g font-size="1.7" fill="#111">
<text x=".8" y="155.6">םיפתושמ םיקלח םושיר</text>
<text x=".8" y="157.4">רזוח שומישב וא</text>
</g>
<g font-size="1.5" fill="#111">
<text x="4.9" y="169.6">טוטרשה</text>
<text x="4.9" y="168">קתעה תקידב</text>
</g>
</svg>
